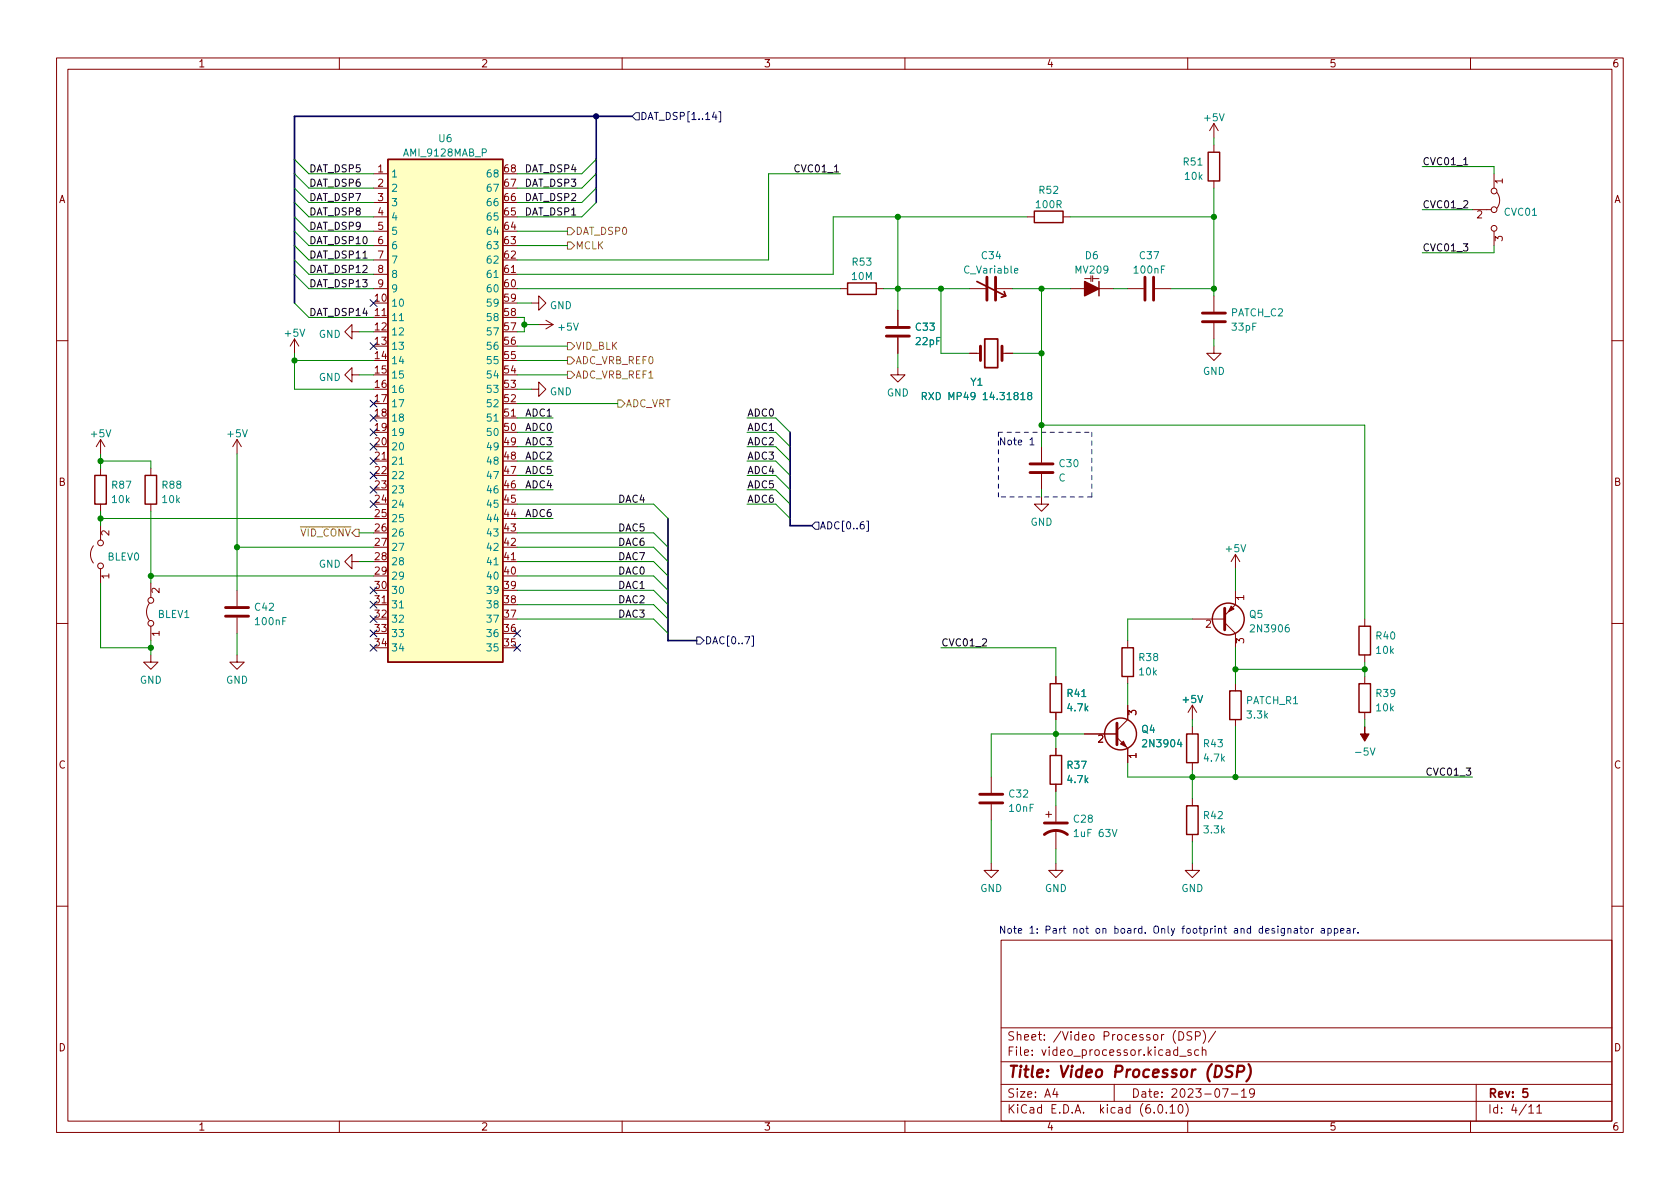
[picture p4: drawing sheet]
<svg xmlns="http://www.w3.org/2000/svg" width="297mm" height="210mm" viewBox="0 0 297 210" stroke-linecap="round" stroke-linejoin="round" font-family="sans-serif">
<g fill="none" stroke="#840000" stroke-width=".18">
<path d="M10 10.2h277v190.1h-277zM12 12.2h273v186.1h-273zM60 10.2v2M110 10.2v2M160 10.2v2M210 10.2v2M260 10.2v2M66 30.7h2.6M66 33.3h2.6M66 35.8h2.6M66 38.3h2.6M181.6 38.3h1.3"/>
<path d="M188 38.3h1.2M214.6 21.8v2.6M214.6 25.6v1.3M214.6 32v1.3M214.6 21.8l-.7 1.3M214.6 21.8l.8 1.3M260.3 37.1h3.4M264.2 30.7v2.6M264.7 34a2.26 2.26 0 0 1 0 2.8M52.1 59.9l-.8 1.3M52.1 59.9v2.6M52.1 59.9l.7 1.3"/>
<path d="M62.2 58.7v-1.3l-1.2 1.3 1.2 1.2v-1.2h1.3M66 51h2.6M66 56.1h2.6M66 40.9h2.6M66 43.4h2.6M66 48.5h2.6M66 46h2.6M88.9 48.5h2.5M94 53.6h1.2v-1.3l1.3 1.3-1.3 1.3v-1.3M95.2 57.4h2.6M96.5 56.6l1.3 .8M97.8 57.4l-1.3 .8"/>
<path d="M148.6 51h1.3M154.9 51h1.3M158.7 54.9v2.8M158.7 59.7v2.8M171.4 51h3.1M176 51h3.1M189.2 51h7.6M191.8 49.3h1.1M192.9 48.8v1M193.2 49.3h1.1M193.2 48.8v1M199.4 51h2.8"/>
<path d="M204.2 51h2.8M214.6 52.3v2.8M214.6 57.1v2.8M264.2 40.9v2.5M10 60.2h2M17.8 77.7v2.6M17.8 77.7l-.8 1.3M17.8 77.7l.7 1.3M41.9 77.7l-.8 1.3M41.9 77.7v2.6M41.9 77.7l.8 1.3M62.2 66.3v-1.3l-1.2 1.3 1.2 1.3v-1.3h1.3"/>
<path d="M88.9 73.9h2.5M94 68.8h1.2v-1.2l1.3 1.2-1.3 1.3v-1.3M158.7 65v1.3h1.3l-1.3 1.3-1.2-1.3h1.2M171.4 62.5h2M177.2 62.5h1.9M184.1 79v2.8M214.6 61.2v1.3h1.3l-1.3 1.2-1.2-1.2h1.2M285 60.2h2M16.5 96.5a2.54 2.54 0 0 0 0 3.1M17.8 82.8v1.3M17.8 89.1v1.3M17.8 93v2.5"/>
<path d="M26.7 82.8v1.3M26.7 89.1v1.3M62.2 99.3v-1.3l-1.2 1.3 1.2 1.3v-1.3h1.3M66 81.5h2.6M88.9 99.3h2.5M184.1 87.9v1.2h1.3l-1.3 1.3-1.2-1.3h1.2M184.1 83.8v2.8M218.4 98v2.6M218.4 98l-.7 1.3M218.4 98l.8 1.3M10 110.2h2M17.8 100.6v2.5"/>
<path d="M26.4 106.7a2.54 2.54 0 0 0 0 3M26.7 115.8v1.3h1.2l-1.2 1.3-1.3-1.3h1.3M26.7 103.1v2.6M26.7 110.7v2.6M41.9 115.8v1.3h1.3l-1.3 1.3-1.3-1.3h1.3M41.9 104.4v2.8M41.9 109.2v2.8M66 106.9h2.6M186.7 119.6v1.3M199.4 113.3v1.2M199.4 119.6v1.3M210.8 109.5h5.7"/>
<path d="M216.5 110.1l1.9 1.9v2.5M218.4 104.4v2.5l-1.9 1.9M241.3 109.5v1.2M241.3 115.8v1.3M241.3 119.6v1.3M285 110.2h2M175.3 137.4v2.8M186.7 126v1.2M186.7 132.3v1.3M186.7 138.7v1.2M191.8 129.8h5.7M197.5 130.4l1.9 1.9v2.6"/>
<path d="M199.4 124.7v2.5l-1.9 2M210.8 124.7v2.5M210.8 128.5v1.3M210.8 134.9v1.2M210.8 124.7l-.7 1.3M210.8 124.7l.8 1.3M218.4 120.9v1.3M218.4 127.2v1.3M241.3 126v1.2M175.3 152.6v1.3h1.2l-1.2 1.3-1.3-1.3h1.3M175.3 142.2v2.8M184.9 144h1"/>
<path d="M185.4 143.5v1M186.7 152.6v1.3h1.3l-1.3 1.3-1.3-1.3h1.3M186.7 142.5v2.8M186.7 146.8v3.3M210.8 152.6v1.3h1.3l-1.3 1.3-1.3-1.3h1.3M210.8 141.2v1.3M210.8 147.6v1.2M10 160.2h2M177 166.3h108v32h-108zM285 160.2h2M60 198.3v2M110 198.3v2"/>
<path d="M160 198.3v2M177 194.8h108M177 191.8h108M177 187.8h108M177 181.8h108M186.5 192.5l-.4 1h1M186.9 193v1M197 191.8v3M204.9 195.4l.2-.1a.81 .81 0 0 1 .6 .7 .81 .81 0 0 1-.3 .8h-.2a.81 .81 0 0 1-.6-.6 .81 .81 0 0 1 .3-.8zM206.2 196.7v.1M206.9 195.8l.4-.5v1.5M206.9 196.8h.8"/>
<path d="M208.4 182.4a.76 .76 0 0 1 .9 .8 .76 .76 0 0 1-.9 .7zM208.5 195.4l.1-.1a.81 .81 0 0 1 .6 .7 .81 .81 0 0 1-.3 .8h-.1a.81 .81 0 0 1-.6-.6 .81 .81 0 0 1 .3-.8zM208.6 186.8h1.1M209.6 195.1a1.72 1.72 0 0 1 0 2.3M210 198.3v2M210.6 185.7l-.4-.1-.2 .2 .1 .3 .5 .1v.4h-.6M210.7 182.5l-.6-.1-.2 .2v.4l.7 .3 .1 .3-.3 .3h-.5M211.4 183.2l.7-.1 .1-.2-.1-.3-.2-.2h-.5v1.5M211.9 185.7l-.4-.1-.3 .3v.4l.2 .3h.5M212.6 185.8l.2-.2 .3 .1 .1 .9M212.6 185.1v1.5M212.7 182.2a1.72 1.72 0 0 1 0 2.3"/>
<path d="M214.9 182.4l-1.3 1.9M216.1 192.5h1l-.6 1.5M217.7 193.5h1.2M219.5 193l.4-.5v1.5M219.5 194h.9M221.8 193.2l-.3 .3-.4-.1-.2-.2 .2-.6 .4-.1 .2 .2a.99 .99 0 0 1-.3 1.3h-.3M260 198.3v2M261 191.8v6.5M270.3 195.8l.4-.5v1.5M270.3 196.8h.9M271.7 195.8l.5-.5v1.5M271.7 196.8h.9"/>
<circle cx="264.2" cy="37.1" r=".51"/>
<circle cx="264.2" cy="33.8" r=".51"/>
<circle cx="264.2" cy="40.4" r=".51"/>
<circle cx="17.8" cy="96" r=".51"/>
<circle cx="17.8" cy="100.1" r=".51"/>
<circle cx="26.7" cy="110.2" r=".51"/>
<circle cx="26.7" cy="106.2" r=".51"/>
</g>
<path d="M172.7 49.8l5.1 2.5M174.1 59.9h2.3v5.1h-2.3zM177.5 51.6l.3 .7M177.8 52.3l-.8 .3M270.1 192.5h-.8v.7l.2-.1 .5 .1 .1 .2v.5l-.3 .1-.5-.1" fill="none" stroke="#840000" stroke-width=".3"/>
<path d="M218 188.6a.85 .85 0 0 0-1 .1 .45 .45 0 0 0 .2 .7l.3 .1a.49 .49 0 0 1 .4 .5 .49 .49 0 0 1-.5 .5l-.7-.1M218.8 189.5h.7a.55 .55 0 0 0 .5-.5 .55 .55 0 0 0-.3-.5h-.8l-.2 2M220.8 188.2a2.32 2.32 0 0 1-.4 3" fill="none" stroke="#840000" stroke-width=".4"/>
<g fill="none" stroke="#840000" stroke-width=".25">
<path d="M68.6 28.2h20.3v88.9h-20.3zM182.9 37.3h5.1v2.1h-5.1zM213.6 26.9h2v5.1h-2zM149.9 50h5v2.1h-5zM194.3 49.8v2.5M16.8 84.1h2v5h-2zM25.7 84.1h2v5h-2zM198.4 114.5h2v5.1h-2zM240.3 110.7h2v5.1h-2zM185.7 133.6h2v5.1h-2zM185.7 120.9h2v5.1h-2zM209.8 129.8h2v5.1h-2z"/>
<path d="M217.4 122.2h2.1v5h-2.1zM240.3 120.9h2v5.1h-2zM209.8 142.5h2v5.1h-2z"/>
<circle cx="217.2" cy="109.5" r="2.82"/>
<circle cx="198.1" cy="129.8" r="2.82"/>
</g>
<g fill="none" stroke="#840000" stroke-width=".51">
<path d="M156.7 59.4h4.1M156.7 57.9h4.1M174.5 49v4.1M176 49v4.1M202.4 49v4.1M204 49v4.1M212.6 56.9h4.1M212.6 55.4h4.1M173.4 61.2v2.5M177.2 61.2v2.5M182.1 83.6h4.1M182.1 82h4.1"/>
<path d="M39.9 109h4M39.9 107.4h4M216.5 107.6v3.8M197.5 127.9v3.8M173.2 142h4.1M173.2 140.5h4.1M184.7 147.6a3.3 3.3 0 0 1 4 0M184.7 145.5h4"/>
</g>
<path d="M70.6 56.7h.7M163.1 70.1l.6-.1 .1-.2-.1-.3-.6-.1v1.3M163.4 70.1l.4 .6M181.9 69.9l-.2-.2 .1-.2 .1-.1 .4 .1 .1 .1v.2l-.6 .2-.1 .2 .1 .4 .1 .1h.3l.2-.3v-.3l-.2-.2M70.6 82.1h.7M70.6 107.5h.7" fill="none" stroke="#008484" stroke-width=".18"/>
<g fill="#840000" stroke="#840000" stroke-width=".18">
<path d="M198.1 131.6l.5-.5 .5 1z"/>
<path d="M217.7 107.2l.5 .5-1 .5z"/>
<path d="M241.3 128.5v1.3h.8l-.8 1.3-.8-1.3h.8z"/>
</g>
<path d="M68.6 28.2h20.3v88.9h-20.3z" fill="#ffffc2" stroke="#ffffc2" stroke-width=".18"/>
<path d="M191.8 49.8l2.5 1.2-2.5 1.3z" fill="#840000" stroke="#840000" stroke-width=".25"/>
<path d="M100.3 40.3h.7l.6 .6-.6 .6h-.7zM100.3 42.8h.7l.6 .6-.6 .7h-.7zM100.3 63.1h.7l.6 .6-.6 .7h-.7zM100.3 65.7h.7l.6 .6-.6 .6h-.7zM100.3 60.6h.7l.6 .6-.6 .6h-.7zM109.2 70.7h.7l.6 .7-.6 .6h-.7z" fill="none" stroke="#848400" stroke-width=".18"/>
<g fill="none" stroke="#000084" stroke-width=".18">
<path d="M112.4 19.9h.6v1.3h-.6l-.6-.6zM126.3 19.8l-.3 .9h.8M127.1 19.8h.3v1.8h-.3M65.4 53l1.2 1.2M66.6 53l-1.2 1.2M65.4 60.6l1.2 1.2M65.4 75.8l1.2 1.3M65.4 78.4l1.2 1.2M65.4 70.8l1.2 1.2M65.4 73.3l1.2 1.2M66.6 60.6l-1.2 1.2M66.6 75.8l-1.2 1.3"/>
<path d="M66.6 78.4l-1.2 1.2M66.6 70.8l-1.2 1.2M66.6 73.3l-1.2 1.2M65.4 83.5l1.2 1.2M65.4 80.9l1.2 1.2M65.4 88.5l1.2 1.3M65.4 86l1.2 1.2M66.6 83.5l-1.2 1.2M66.6 80.9l-1.2 1.2M66.6 88.5l-1.2 1.3M66.6 86l-1.2 1.2M144.1 92.3h.7v1.3h-.7l-.6-.6z"/>
<path d="M153.2 92.1h.3v1.9h-.3M65.4 108.9l1.2 1.2M65.4 113.9l1.2 1.3M65.4 106.3l1.2 1.2M65.4 103.8l1.2 1.2M65.4 111.4l1.2 1.2M66.6 108.9l-1.2 1.2M66.6 113.9l-1.2 1.3M66.6 106.3l-1.2 1.2M66.6 103.8l-1.2 1.2M66.6 111.4l-1.2 1.2M90.8 113.9l1.2 1.3"/>
<path d="M90.8 111.4l1.2 1.2M92 113.9l-1.2 1.3M92 111.4l-1.2 1.2M123.2 112.6h.6l.7 .7-.7 .6h-.6zM132.9 112.5h.3v1.8h-.3"/>
</g>
<path d="M258.8 29.1h.7" fill="none" stroke="#000" stroke-width=".18"/>
<g fill="none" stroke="#0000c2" stroke-width=".18">
<path d="M182.1 77.8l.4-.4v1.3M182.1 78.7h.7M227.1 164.2v1l-.2 .3-.3-.1M227.1 164.2h-.4l-.2 .2 .1 .6h.5M227.7 164.3l.2-.1h.3l.1 .8M227.7 164.2v.8M228.9 164.2h.4l.1 .8M229.4 164.5h-.4l-.2 .2 .2 .3h.4M229.8 164.2h.5M230 163.8v1l.3 .2M230.8 164.2h.3l.2 .2v.4l-.2 .2h-.3l-.1-.2zM231.9 164.2v.8"/>
<path d="M232.2 164.2l-.3 .2M233.6 164.2h.5l.1 .8M234.2 164.5h-.4l-.2 .2 .2 .3h.4M234.8 164.2h.3l.3 .2-.1 .6h-.5M234.8 164.2v1.3M235.9 164.2h.4l.2 .2-.1 .6h-.5M235.9 164.2v1.3M237 164.6l.6-.1v-.3h-.4l-.2 .2 .1 .6h.5M238.2 164.2h.5v.8M238.7 164.5h-.4l-.2 .2 .2 .3h.4M239.3 164.2v.8M239.7 164.2l-.4 .2"/>
<path d="M240.1 164.9v.1"/>
</g>
<path d="M176.5 76.4h16.5M176.5 76.4v11.5M193 76.4v11.5M193 87.9h-16.5" fill="none" stroke="#0000c2" stroke-width=".18" stroke-dasharray=".8 .8"/>
<path d="M105.4 20.6v15.2M111.8 20.6h-59.7v33M139.7 76.4v16.6h3.8M118.1 91.7v21.6h5.1" fill="none" stroke="#000084" stroke-width=".3"/>
<g fill="none" stroke="#008400" stroke-width=".18">
<path d="M52.1 35.8l2.5 2.5h11.4M52.1 28.2l2.5 2.5h11.4M52.1 33.3l2.5 2.5h11.4M52.1 30.7l2.5 2.6h11.4M52.1 38.3l2.5 2.6h11.4M105.4 35.8l-2.5 2.5h-11.5M105.4 28.2l-2.5 2.5h-11.5M105.4 33.3l-2.5 2.5h-11.5M105.4 30.7l-2.5 2.6h-11.5M148.6 30.7h-12.7v15.3h-44.5M158.7 38.3v16.6M181.6 38.3h-34.3v10.2h-55.9"/>
<path d="M189.2 38.3h25.4M214.6 24.4v1.2M214.6 33.3v19M251.5 29.5h12.7v1.2M251.5 37.1h8.8M52.1 48.5l2.5 2.5h11.4M52.1 46l2.5 2.5h11.4M52.1 43.4l2.5 2.6h11.4M52.1 53.6l2.5 2.5h11.4M52.1 40.9l2.5 2.5h11.4M63.5 58.7h2.5M91.4 51h57.2"/>
<path d="M91.4 56.1h1.3v2.6h-1.3M91.4 43.4h8.9M91.4 40.9h8.9M91.4 53.6h2.6M92.7 57.4h2.5M156.2 51h15.2M166.4 51v11.5h5M179.1 51h10.1M184.1 51v28M196.8 51h2.6M207 51h7.6M214.6 59.9v1.3"/>
<path d="M264.2 43.4v1.3h-12.7M52.1 62.5v6.3h13.9M52.1 63.7h13.9M63.5 66.3h2.5M91.4 68.8h2.6M91.4 66.3h8.9M91.4 73.9h6.4M91.4 61.2h8.9M91.4 63.7h8.9M91.4 71.4h17.8M91.4 79h6.4M91.4 76.4h6.4"/>
<path d="M132.1 73.9h5.1l2.5 2.5M132.1 79h5.1l2.5 2.5M132.1 76.4h5.1l2.5 2.6M158.7 62.5v2.5M179.1 62.5h5M184.1 75.2h57.2v34.3M17.8 91.7h48.2M17.8 81.5h8.9v1.3M17.8 80.3v2.5M17.8 90.4v2.6M26.7 90.4v12.7M41.9 96.8h24.1"/>
<path d="M41.9 80.3v24.1M63.5 99.3h2.5M63.5 94.2h2.5M91.4 96.8h24.2l2.5 2.5M91.4 89.1h24.2l2.5 2.6M91.4 91.7h6.4M91.4 84.1h6.4M91.4 99.3h24.2l2.5 2.5M91.4 94.2h24.2l2.5 2.6M91.4 81.5h6.4M91.4 86.6h6.4M132.1 89.1h5.1l2.5 2.6"/>
<path d="M132.1 84.1h5.1l2.5 2.5M132.1 81.5h5.1l2.5 2.6M132.1 86.6h5.1l2.5 2.5M184.1 86.6v1.3M17.8 103.1v11.4h8.9M26.7 101.8h39.3M26.7 113.3v2.5M41.9 112v3.8M91.4 109.5h24.2l2.5 2.5M91.4 104.4h24.2l2.5 2.5M91.4 106.9h24.2l2.5 2.6M91.4 101.8h24.2l2.5 2.6"/>
<path d="M166.4 114.5h20.3v5.1M210.8 109.5h-11.4v3.8M218.4 100.6v3.8M218.4 114.5v6.4M218.4 118.4h22.9M241.3 117.1v2.5M186.7 127.2v5.1M186.7 139.9v2.6M191.8 129.8h-16.5v7.6M199.4 134.9v2.5h60.9M199.4 120.9v3.8M210.8 127.2v1.3"/>
<path d="M210.8 136.1v5.1M218.4 128.5v8.9M241.3 127.2v1.3M175.3 145v7.6M186.7 150.1v2.5M210.8 148.8v3.8"/>
</g>
<g fill="#008400" stroke="#008400" stroke-width=".18">
<circle cx="210.8" cy="137.4" r=".46"/>
<circle cx="218.4" cy="137.4" r=".46"/>
<circle cx="184.1" cy="75.2" r=".46"/>
<circle cx="186.7" cy="129.8" r=".46"/>
<circle cx="218.4" cy="118.4" r=".46"/>
<circle cx="166.4" cy="51" r=".46"/>
<circle cx="241.3" cy="118.4" r=".46"/>
<circle cx="184.1" cy="62.5" r=".46"/>
<circle cx="184.1" cy="51" r=".46"/>
<circle cx="214.6" cy="51" r=".46"/>
<circle cx="214.6" cy="38.3" r=".46"/>
<circle cx="158.7" cy="51" r=".46"/>
<circle cx="158.7" cy="38.3" r=".46"/>
<circle cx="92.7" cy="57.4" r=".46"/>
<circle cx="52.1" cy="63.7" r=".46"/>
<circle cx="17.8" cy="91.7" r=".46"/>
<circle cx="17.8" cy="81.5" r=".46"/>
<circle cx="26.7" cy="101.8" r=".46"/>
<circle cx="26.7" cy="114.5" r=".46"/>
<circle cx="41.9" cy="96.8" r=".46"/>
</g>
<circle cx="105.4" cy="20.6" r=".46" fill="#000084" stroke="#000084" stroke-width=".18"/>
<text font-size="2.8" fill="#840000" x="178" y="190.6">Title: Video Processor (DSP)</text>
<g font-size="2.1" fill="#840000">
<text x="178" y="184">Sheet: /Video Processor (DSP)/</text>
<text x="178" y="186.7">File: video_processor.kicad_sch</text>
<text x="178" y="196.9">KiCad E.D.A. kicad (6.0.10)</text>
<text x="178" y="194.1">Size: A4</text>
<text x="200" y="194.1">Date: 2023-07-19</text>
<text x="263" y="194.1">Rev: 5</text>
<text x="263" y="196.9">Id: 4/11</text>
</g>
<g font-size="1.8" fill="#840000">
<text x="35" y="11.9">1</text>
<text x="85" y="11.9">2</text>
<text x="135" y="11.9">3</text>
<text x="185" y="11.9">4</text>
<text x="235" y="11.9">5</text>
<text x="285" y="11.9">6</text>
<text x="10.3" y="35.9">A</text>
<text x="66.8" y="30.5">1</text>
<text x="66.8" y="33">2</text>
<text x="66.8" y="35.6">3</text>
<text x="89.2" y="35.6">66</text>
<text x="89.2" y="33">67</text>
<text x="89.2" y="30.5">68</text>
<text x="265.7" y="32.5" transform="rotate(-90 265.7 32.5)">1</text>
<text x="285.3" y="35.9">A</text>
<text x="66.8" y="38.1">4</text>
<text x="66.8" y="40.6">5</text>
<text x="89.2" y="40.6">64</text>
<text x="89.2" y="38.1">65</text>
<text x="261.1" y="38.6">2</text>
<text x="66.8" y="43.2">6</text>
<text x="66.8" y="45.7">7</text>
<text x="89.2" y="45.7">62</text>
<text x="89.2" y="43.2">63</text>
<text x="265.7" y="42.7" transform="rotate(-90 265.7 42.7)">3</text>
<text x="66.3" y="53.3">10</text>
<text x="66.8" y="48.3">8</text>
<text x="66.8" y="50.8">9</text>
<text x="89.2" y="53.3">59</text>
<text x="89.2" y="50.8">60</text>
<text x="89.2" y="48.3">61</text>
<text x="66.3" y="55.9">11</text>
<text x="66.3" y="58.4">12</text>
<text x="89.2" y="58.4">57</text>
<text x="89.2" y="55.9">58</text>
<text x="66.3" y="61">13</text>
<text x="66.3" y="63.5">14</text>
<text x="89.2" y="63.5">55</text>
<text x="89.2" y="61">56</text>
<text x="66.3" y="66">15</text>
<text x="66.3" y="68.6">16</text>
<text x="66.3" y="71.1">17</text>
<text x="89.2" y="71.1">52</text>
<text x="89.2" y="68.6">53</text>
<text x="89.2" y="66">54</text>
<text x="66.3" y="73.7">18</text>
<text x="66.3" y="76.2">19</text>
<text x="89.2" y="76.2">50</text>
<text x="89.2" y="73.7">51</text>
<text x="66.3" y="78.7">20</text>
<text x="66.3" y="81.3">21</text>
<text x="66.3" y="83.8">22</text>
<text x="89.2" y="83.8">47</text>
<text x="89.2" y="81.3">48</text>
<text x="89.2" y="78.7">49</text>
<text x="10.3" y="85.9">B</text>
<text x="66.3" y="86.4">23</text>
<text x="66.3" y="88.9">24</text>
<text x="89.2" y="88.9">45</text>
<text x="89.2" y="86.4">46</text>
<text x="285.3" y="85.9">B</text>
<text x="19.3" y="94.7" transform="rotate(-90 19.3 94.7)">2</text>
<text x="66.3" y="91.4">25</text>
<text x="66.3" y="94">26</text>
<text x="89.2" y="94">43</text>
<text x="89.2" y="91.4">44</text>
<text x="66.3" y="96.5">27</text>
<text x="66.3" y="99.1">28</text>
<text x="66.3" y="101.6">29</text>
<text x="89.2" y="101.6">40</text>
<text x="89.2" y="99.1">41</text>
<text x="89.2" y="96.5">42</text>
<text x="19.3" y="102.3" transform="rotate(-90 19.3 102.3)">1</text>
<text x="28.2" y="104.9" transform="rotate(-90 28.2 104.9)">2</text>
<text x="66.3" y="104.1">30</text>
<text x="66.3" y="106.7">31</text>
<text x="89.2" y="106.7">38</text>
<text x="89.2" y="104.1">39</text>
<text x="220" y="106.2" transform="rotate(-90 220 106.2)">1</text>
<text x="28.2" y="112.5" transform="rotate(-90 28.2 112.5)">1</text>
<text x="66.3" y="109.2">32</text>
<text x="66.3" y="111.8">33</text>
<text x="89.2" y="111.8">36</text>
<text x="89.2" y="109.2">37</text>
<text x="213.2" y="111">2</text>
<text x="220" y="113.8" transform="rotate(-90 220 113.8)">3</text>
<text x="66.3" y="114.3">34</text>
<text x="89.2" y="114.3">35</text>
<text x="194.1" y="131.3">2</text>
<text x="200.9" y="126.5" transform="rotate(-90 200.9 126.5)">3</text>
<text x="10.3" y="135.9">C</text>
<text x="200.9" y="134.1" transform="rotate(-90 200.9 134.1)">1</text>
<text x="285.3" y="135.9">C</text>
<text x="10.3" y="185.9">D</text>
<text x="285.3" y="185.9">D</text>
<text x="35" y="199.9">1</text>
<text x="85" y="199.9">2</text>
<text x="135" y="199.9">3</text>
<text x="185" y="199.9">4</text>
<text x="235" y="199.9">5</text>
<text x="285" y="199.9">6</text>
</g>
<g font-size="1.8" fill="#000084">
<text x="113.1" y="21.2">DAT_DSP[1..14]</text>
<text x="144.9" y="93.6">ADC[0..6]</text>
<text x="124.6" y="113.9">DAC[0..7]</text>
</g>
<g font-size="1.8" fill="#008484">
<text x="213" y="21.4">+5V</text>
<text x="71.6" y="27.7">AMI_9128MAB_P</text>
<text x="77.6" y="25.1">U6</text>
<text x="209.3" y="29.3">R51</text>
<text x="69.1" y="31.4">1</text>
<text x="69.1" y="33.9">2</text>
<text x="86.4" y="33.9">67</text>
<text x="86.4" y="31.4">68</text>
<text x="183.8" y="34.3">R52</text>
<text x="209.6" y="31.8">10k</text>
<text x="69.1" y="36.4">3</text>
<text x="69.1" y="39">4</text>
<text x="69.1" y="41.5">5</text>
<text x="86.4" y="41.5">64</text>
<text x="86.4" y="39">65</text>
<text x="86.4" y="36.4">66</text>
<text x="183.3" y="36.8">100R</text>
<text x="266" y="38.1">CVC01</text>
<text x="69.1" y="44.1">6</text>
<text x="69.1" y="46.6">7</text>
<text x="86.4" y="46.6">62</text>
<text x="86.4" y="44.1">63</text>
<text x="150.8" y="47">R53</text>
<text x="173.6" y="45.8">C34</text>
<text x="191.9" y="45.8">D6</text>
<text x="201.6" y="45.8">C37</text>
<text x="69.1" y="49.1">8</text>
<text x="69.1" y="51.7">9</text>
<text x="86.4" y="51.7">60</text>
<text x="86.4" y="49.1">61</text>
<text x="150.7" y="49.5">10M</text>
<text x="170.7" y="48.4">C_Variable</text>
<text x="190.2" y="48.4">MV209</text>
<text x="200.6" y="48.4">100nF</text>
<text x="50.5" y="59.5">+5V</text>
<text x="56.3" y="59.7">GND</text>
<text x="69.1" y="54.2">10</text>
<text x="69.1" y="56.8">11</text>
<text x="69.1" y="59.3">12</text>
<text x="86.4" y="59.3">57</text>
<text x="86.4" y="56.8">58</text>
<text x="86.4" y="54.2">59</text>
<text x="97.2" y="54.7">GND</text>
<text x="98.8" y="58.5">+5V</text>
<text x="162" y="58.5">C33</text>
<text x="217.6" y="55.9">PATCH_C2</text>
<text x="217.9" y="58.5">33pF</text>
<text x="69.1" y="61.8">13</text>
<text x="69.1" y="64.4">14</text>
<text x="86.4" y="64.4">55</text>
<text x="86.4" y="61.8">56</text>
<text x="162" y="61">22pF</text>
<text x="56.3" y="67.4">GND</text>
<text x="69.1" y="66.9">15</text>
<text x="69.1" y="69.5">16</text>
<text x="86.4" y="69.5">53</text>
<text x="86.4" y="66.9">54</text>
<text x="97.2" y="69.9">GND</text>
<text x="156.8" y="70.1">GND</text>
<text x="164.4" y="70.7">RXD MP49 14.31818</text>
<text x="171.6" y="68.2">Y1</text>
<text x="212.7" y="66.3">GND</text>
<text x="16.2" y="77.3">+5V</text>
<text x="40.3" y="77.3">+5V</text>
<text x="69.1" y="72">17</text>
<text x="69.1" y="74.5">18</text>
<text x="69.1" y="77.1">19</text>
<text x="86.4" y="77.1">50</text>
<text x="86.4" y="74.5">51</text>
<text x="86.4" y="72">52</text>
<text x="69.1" y="79.6">20</text>
<text x="69.1" y="82.2">21</text>
<text x="86.4" y="82.2">48</text>
<text x="86.4" y="79.6">49</text>
<text x="187.4" y="82.6">C30</text>
<text x="19.9" y="86.4">R87</text>
<text x="19.9" y="88.9">10k</text>
<text x="28.8" y="86.4">R88</text>
<text x="28.8" y="88.9">10k</text>
<text x="69.1" y="84.7">22</text>
<text x="69.1" y="87.2">23</text>
<text x="69.1" y="89.8">24</text>
<text x="86.4" y="89.8">45</text>
<text x="86.4" y="87.2">46</text>
<text x="86.4" y="84.7">47</text>
<text x="187.1" y="85.1">C</text>
<text x="69.1" y="92.3">25</text>
<text x="69.1" y="94.9">26</text>
<text x="86.4" y="94.9">43</text>
<text x="86.4" y="92.3">44</text>
<text x="182.2" y="93">GND</text>
<text x="19" y="99.1">BLEV0</text>
<text x="56.3" y="100.4">GND</text>
<text x="69.1" y="97.4">27</text>
<text x="69.1" y="99.9">28</text>
<text x="86.4" y="99.9">41</text>
<text x="86.4" y="97.4">42</text>
<text x="216.8" y="97.6">+5V</text>
<text x="45.1" y="108">C42</text>
<text x="69.1" y="102.5">29</text>
<text x="69.1" y="105">30</text>
<text x="69.1" y="107.6">31</text>
<text x="86.4" y="107.6">38</text>
<text x="86.4" y="105">39</text>
<text x="86.4" y="102.5">40</text>
<text x="27.9" y="109.3">BLEV1</text>
<text x="45.3" y="110.5">100nF</text>
<text x="69.1" y="110.1">32</text>
<text x="69.1" y="112.6">33</text>
<text x="86.4" y="112.6">36</text>
<text x="86.4" y="110.1">37</text>
<text x="220.9" y="109.3">Q5</text>
<text x="221.4" y="111.8">2N3906</text>
<text x="243.4" y="113.1">R40</text>
<text x="69.1" y="115.2">34</text>
<text x="86.4" y="115.2">35</text>
<text x="201.5" y="116.9">R38</text>
<text x="201.5" y="119.4">10k</text>
<text x="243.4" y="115.6">10k</text>
<text x="24.7" y="120.9">GND</text>
<text x="39.9" y="120.9">GND</text>
<text x="188.8" y="123.2">R41</text>
<text x="188.9" y="125.8">4.7k</text>
<text x="209.2" y="124.3">+5V</text>
<text x="220.3" y="124.5">PATCH_R1</text>
<text x="243.4" y="123.2">R39</text>
<text x="243.4" y="125.8">10k</text>
<text x="201.9" y="129.6">Q4</text>
<text x="220.6" y="127">3.3k</text>
<text x="188.8" y="135.9">R37</text>
<text x="202.4" y="132.1">2N3904</text>
<text x="212.9" y="132.1">R43</text>
<text x="213" y="134.7">4.7k</text>
<text x="239.9" y="133.6">-5V</text>
<text x="178.5" y="141">C32</text>
<text x="178.5" y="143.6">10nF</text>
<text x="188.9" y="138.5">4.7k</text>
<text x="189.9" y="145.5">C28</text>
<text x="190.3" y="148">1uF 63V</text>
<text x="212.9" y="144.8">R42</text>
<text x="213" y="147.4">3.3k</text>
<text x="173.3" y="157.7">GND</text>
<text x="184.7" y="157.7">GND</text>
<text x="208.9" y="157.7">GND</text>
</g>
<g font-size="1.8">
<text x="251.5" y="29.2">CVC01_1</text>
<text x="54.6" y="30.5">DAT_DSP5</text>
<text x="54.6" y="33">DAT_DSP6</text>
<text x="54.6" y="35.5">DAT_DSP7</text>
<text x="92.7" y="30.5">DAT_DSP4</text>
<text x="92.7" y="35.5">DAT_DSP2</text>
<text x="92.7" y="33">DAT_DSP3</text>
<text x="140.9" y="30.5">CVC01_1</text>
<text x="54.6" y="40.6">DAT_DSP9</text>
<text x="54.6" y="38.1">DAT_DSP8</text>
<text x="92.7" y="38.1">DAT_DSP1</text>
<text x="251.5" y="36.8">CVC01_2</text>
<text x="54.6" y="43.2">DAT_DSP10</text>
<text x="54.6" y="45.7">DAT_DSP11</text>
<text x="251.5" y="44.4">CVC01_3</text>
<text x="54.6" y="50.8">DAT_DSP13</text>
<text x="54.6" y="48.2">DAT_DSP12</text>
<text x="54.6" y="55.9">DAT_DSP14</text>
<text x="93" y="76.2">ADC0</text>
<text x="93" y="73.6">ADC1</text>
<text x="132.1" y="76.2">ADC1</text>
<text x="132.1" y="73.6">ADC0</text>
<text x="93" y="83.8">ADC5</text>
<text x="93" y="81.3">ADC2</text>
<text x="93" y="78.7">ADC3</text>
<text x="132.1" y="78.7">ADC2</text>
<text x="132.1" y="83.8">ADC4</text>
<text x="132.1" y="81.3">ADC3</text>
<text x="93" y="86.3">ADC4</text>
<text x="109.2" y="88.9">DAC4</text>
<text x="132.1" y="88.9">ADC6</text>
<text x="132.1" y="86.3">ADC5</text>
<text x="93" y="91.4">ADC6</text>
<text x="109.2" y="94">DAC5</text>
<text x="109.2" y="99">DAC7</text>
<text x="109.2" y="101.6">DAC0</text>
<text x="109.2" y="96.5">DAC6</text>
<text x="109.2" y="104.1">DAC1</text>
<text x="109.2" y="106.7">DAC2</text>
<text x="109.2" y="109.2">DAC3</text>
<text x="166.4" y="114.3">CVC01_2</text>
<text x="252.7" y="137.1">CVC01_3</text>
</g>
<g font-size="1.8" fill="#848400">
<text x="101.7" y="41.5">DAT_DSP0</text>
<text x="101.7" y="44.1">MCLK</text>
<text x="101.7" y="64.4">ADC_VRB_REF0</text>
<text x="101.7" y="61.8">VID_BLK</text>
<text x="101.7" y="66.9">ADC_VRB_REF1</text>
<text x="110.6" y="72">ADC_VRT</text>
<text x="51.7" y="94.9">~{VID_CONV}</text>
</g>
<g font-size="1.8" fill="#0000c2">
<text x="176.5" y="78.7">Note 1</text>
<text x="176.5" y="165.1">Note 1: Part not on board. Only footprint and designator appear.</text>
</g>
</svg>
